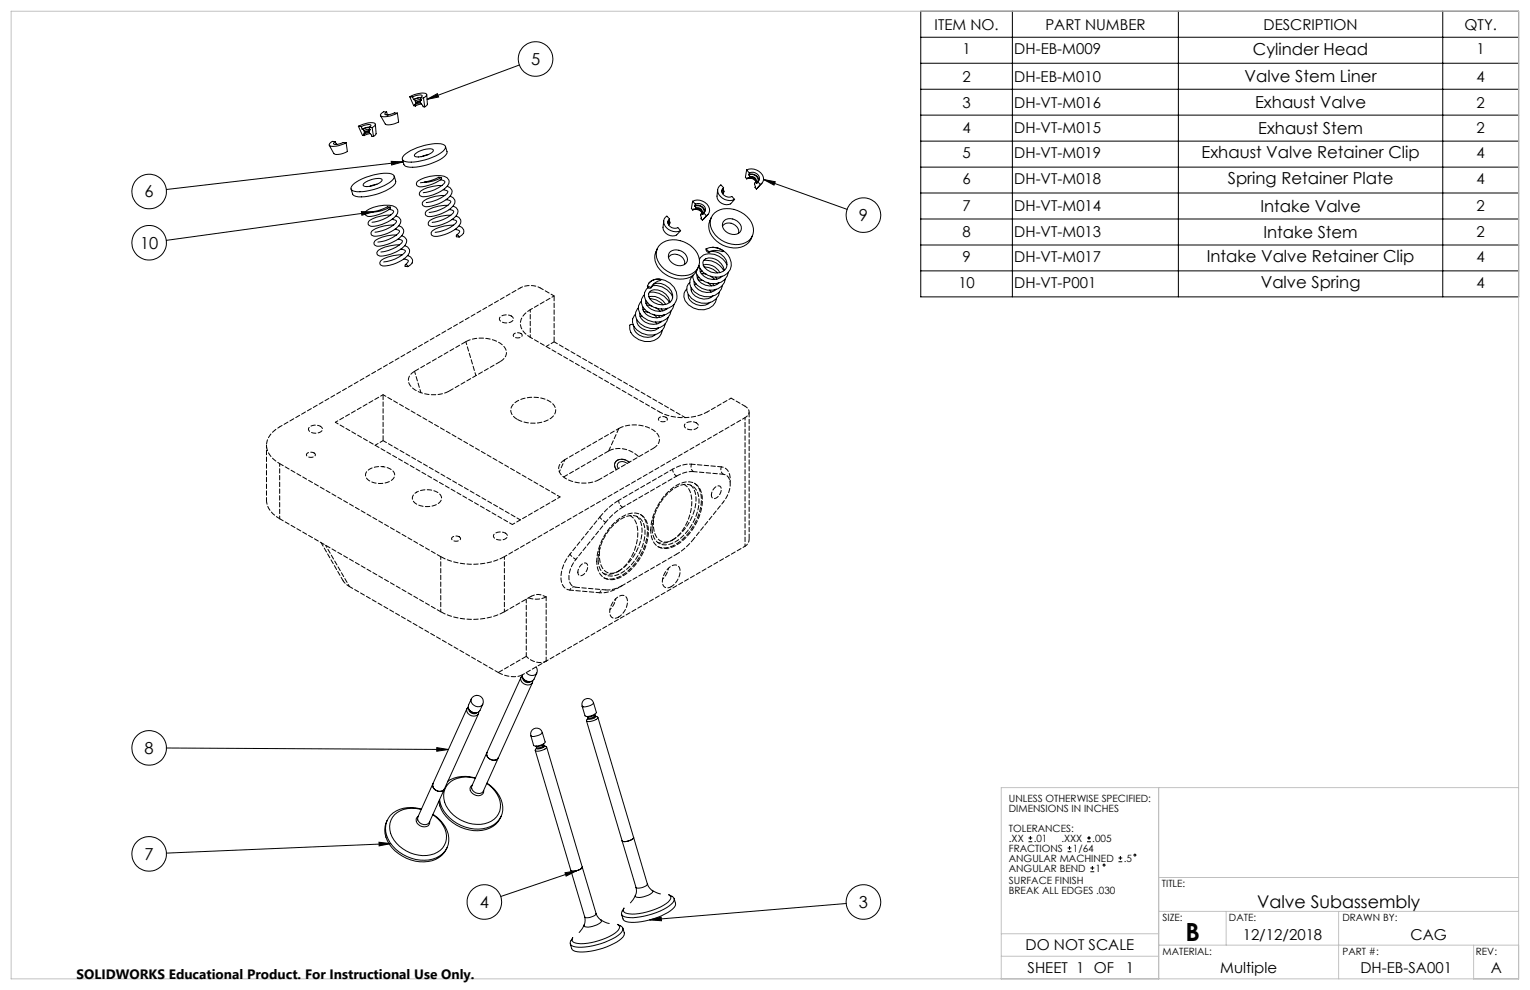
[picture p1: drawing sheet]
<svg xmlns="http://www.w3.org/2000/svg" width="432mm" height="279mm" viewBox="0 0 432 279" stroke-linecap="round" stroke-linejoin="round" font-family="sans-serif">
<g fill="none" stroke="#000" stroke-width=".28">
<path d="M146.6 18.3l-26.1 9.7M259.9 3.2h168.7v80.6h-168.7zM259.9 17.9h168.7M259.9 10.5h168.7M285.7 3.2v80.6M332.6 3.2v80.6M407.2 3.2v80.6M94.7 40l-.9-.1a1.04 1.04 0 0 0-.8 1.1 5.6 5.6 0 0 0 4.7-.7M94.7 40l-.5 .6 1.1 .1 1.5-.5 .9 .1M94.7 40l.2 .7M101.1 35.6a5.7 5.7 0 0 1 4.8-.7l-.1 .5-.8 .6M101.1 35.6l.9 .1"/>
<path d="M101.1 35.6l1.2 2.6 .5 .1M102 35.7l1-.4 1.5-.1 .2 .3-.5 .4M102 35.7l.2 .7M102.2 36.4l.1 .1M102.3 36.5l.4 .4M102.7 37.9l.1 .4M102.7 36.9l.1 .4M102.8 37.3v.2M102.8 37.5l-.1 .4M104.1 36.9l-1.3 .4M104.1 37.1l-1.3 .4M104.2 35.9l-1.9 .6"/>
<path d="M104.2 35.9l.8 .1M104.2 35.9l.2 .8h-.1M104.2 37.4l.8 1.1h.4M104.2 37.4l-1.5 .5M104.3 36.7l-.2 .1 .1 .6M104.3 35.9l-2.1 .5M104.4 36.5h-.9l-.8 .4M104.4 36.5l-.2 .2M104.4 36.6l-.1 .1M104.5 37.7l-1.7 .6M105 36l.4 2.5M105.9 35.1l.3 2.6-.8 .8"/>
<path d="M109.1 31.6a1.47 1.47 0 0 0-1.7 .9 1.01 1.01 0 0 0 1.3 .4l1.4-.2 2-.8M109.1 31.6l-.5 .7 1.1 .1 1.6-.5h.8M109.1 31.6l.2 .7M109.3 32.3l-.1 .1M109.3 32.3h.2M109.5 32.3l.1 .1M109.5 32.3l-.1 .1M112.1 31.9l.4 2.5a4.3 4.3 0 0 1-3.8 .6l-1.3-2.4M115.6 27.3a5.9 5.9 0 0 1 4.8-.8 1.05 1.05 0 0 1-.9 1.2M115.6 27.3l.9 .1M115.6 27.3l1.2 2.5 .4 .1M116.5 27.4l1-.4 1.4-.2 .3 .3-.5 .5"/>
<path d="M116.5 27.4l.2 .7M116.7 28.1h.1M116.8 28.1l.4 .4M117.1 29.5l.1 .4M117.2 28.5l.1 .4M117.3 28.9v.2M117.3 29.1l-.2 .4M118.6 28.5l-1.3 .4M118.6 28.7l-1.3 .4M118.7 27.6l-1.9 .5M118.7 27.6l.8 .1M118.7 27.6l.2 .7h-.2"/>
<path d="M118.7 29l-1.6 .5M118.7 28.3l.2-.1-.2 .1M118.7 28.3l-.1 .1 .1 .7 .7 1 .5 .1M118.8 27.5l-2.1 .6M118.9 28.2h-1l-.7 .3M118.9 29.4l-1.7 .5M119.5 27.7l.4 2.5M120.4 26.7l.2 2.7-.7 .8M120.5 28l2.9-1.6 .4 1zM259.9 25.2h168.7M259.9 32.5h168.7M259.9 39.8h168.7"/>
<path d="M94.9 40.7l-.2 .1M94.9 40.7h.1M95 40.7h.1M95 40.7l-.1 .1M97.7 40.3l.3 2.5a4.2 4.2 0 0 1-3.8 .6l-1.3-2.4M99.6 52.2a15.5 15.5 0 0 1 10.9-3.1l.4 .2a.83 .83 0 0 1 0 1.3 14.5 14.5 0 0 1-11.3 3.3 .8 .8 0 0 1-.4-1.3zM102 59.7l3.3 .1-3.2 .9zM102.6 51.9a6.1 6.1 0 0 1 5.1-1.3l.1 .1a4.7 4.7 0 0 1-4.2 2l-1.1-.3zM105.3 59.8l-58.4 8M105.3 59.8l2-.5 2-.9 .8 .1a9 9 0 0 1-4.8 1.3zM105.8 59.7l-1.6 .2M106.4 52l-2 .6"/>
<path d="M109.8 59.1l.8 .2 .5 .3-.2 .5-.7 .6M110.1 58.5v.3a10.9 10.9 0 0 1-6.3 2.3l-.5-.3a.88 .88 0 0 1 .2-1.4 10.6 10.6 0 0 1 7.4-1.3l.8 .4a1.57 1.57 0 0 1 .1 2.4 10.6 10.6 0 0 1-7.2 3l-.5-.3a.9 .9 0 0 1 .3-1.4 10.2 10.2 0 0 1 5.9-1.5M110.4 45.5l3.4 .2-3.3 .9zM111.3 49.7l.4 1.6a4.2 4.2 0 0 1-2.8 2.5 13.8 13.8 0 0 1-8.9 1.5l-.5-.5-.4-1.5M113.8 45.7l-66.8 7.8M114 43.8a15.5 15.5 0 0 1 10.9-3.1l.5 .2a.83 .83 0 0 1 0 1.4 14.5 14.5 0 0 1-11.3 3.2 .8 .8 0 0 1-.4-1.3zM117.1 43.6a5.9 5.9 0 0 1 5.1-1.4l.1 .2a4.7 4.7 0 0 1-4.2 1.9l-.9-.1-.2-.2zM119.8 51.4l1.9-.5 2.1-.9 .8 .1a9 9 0 0 1-4.8 1.3zM120.2 51.3l-1.6 .3M120.9 43.6l-2 .6M124.2 50.8l.9 .1 .5 .4-.3 .5-.6 .6M124.6 50.1v.2a8.9 8.9 0 0 1-6 2.4l-.9-.3a.88 .88 0 0 1 .3-1.4 10.6 10.6 0 0 1 7.3-1.3l.9 .5a1.57 1.57 0 0 1 .1 2.3 10.6 10.6 0 0 1-7.2 3l-.5-.3a.89 .89 0 0 1 .2-1.3 9.8 9.8 0 0 1 5.9-1.5"/>
<path d="M124.7 52.4a11.5 11.5 0 0 1-5.2 2M125.1 53.6l1.1 .2 .2 .4a9.8 9.8 0 0 1-6.1 3M125.7 41.3l.5 1.5a2.83 2.83 0 0 1-2 2.2 15.5 15.5 0 0 1-9.7 2l-.5-.6-.4-1.5M125.9 56.4l1.3 .4a5.5 5.5 0 0 1-3.9 2.7l-2.2 .5M126.2 52.6l.8 .4a1.54 1.54 0 0 1 .1 2.3 10.4 10.4 0 0 1-7.2 3l-.5-.3a.87 .87 0 0 1 .3-1.3 10.2 10.2 0 0 1 5.9-1.5M126.8 59.2l1 .2 .2 .4a9.8 9.8 0 0 1-6 3M127 55.4l.8 .4a1.54 1.54 0 0 1 .1 2.3 10.4 10.4 0 0 1-7.1 3l-.6-.3a.9 .9 0 0 1 .3-1.4 10.3 10.3 0 0 1 5.9-1.4M127.9 58.2l.8 .4a1.57 1.57 0 0 1 .1 2.3 10.6 10.6 0 0 1-7.2 3l-.6-.3a.97 .97 0 0 1 .3-1.4 10.2 10.2 0 0 1 5.9-1.5M195.5 56.8a3.4 3.4 0 0 1 4.8 2.6l-.5 1.1-.4 .4M195.5 56.8l-.4 2 .4 .5M195.5 56.8l.8 .8M195.5 59.3a2.11 2.11 0 0 1 2.6 .7"/>
<path d="M196 58.1a2.03 2.03 0 0 1 2.9 1.7M196 58.1l.2 .1M196.1 59.1a1.41 1.41 0 0 1 2 1M196.2 58.2l.1 .5M196.2 58.2a1.66 1.66 0 0 1 1.8 .2 1.66 1.66 0 0 1 .6 1.6M196.2 59h-.6l-.1 .3M196.2 59a1.36 1.36 0 0 1 1.9 1.1M196.3 57.6a1.85 1.85 0 0 1 2 .2 1.85 1.85 0 0 1 .6 1.9l-.3 .3M196.3 57.6l-.3 .5M196.3 58.7a1.14 1.14 0 0 1 1.5 .1 1.14 1.14 0 0 1 .1 1.5M196.3 58.7l-.1 .3M202.5 53.6a3.2 3.2 0 0 0 .7 3.5 2.94 2.94 0 0 0 3 .4l1.1-1.2"/>
<path d="M204 54.5l.2-.1zM204 53.5l-.3 .2M204 53.5l.2 .1M204.2 53.6l.1 .5M204.2 53.6l-.5 .6M204.2 53l-.8-.8a2.12 2.12 0 0 0 .5 3.7 3.5 3.5 0 0 0 3.4 .4M204.2 53a1.41 1.41 0 0 0-.4 1.4 1.41 1.41 0 0 0 1.1 1.1l.6 .1 1.1-.1 .7 .8M204.2 53l-.2 .5M204.3 54.1l-.3 .6M204.3 54.1l-.1 .3M210.7 48a3.4 3.4 0 0 1 4.8 2.6l-.1 .6-.8 .9M210.7 48l.8 .8"/>
<path d="M210.7 48l-.3 2.1 .3 .4M210.7 50.5a2.09 2.09 0 0 1 2.7 .7M211.3 49.3a2.04 2.04 0 0 1 2.8 1.7M211.3 49.3l.1 .1M211.4 49.4l.2 .5M211.4 49.4a1.64 1.64 0 0 1 1.8 .2 1.64 1.64 0 0 1 .6 1.7M211.5 50.2a1.28 1.28 0 0 1 1.8 1.1 1.36 1.36 0 0 0-1.9-1M211.5 50.2h-.6l-.2 .3M211.5 48.8a1.85 1.85 0 0 1 2 .2 1.85 1.85 0 0 1 .7 1.9l-.4 .4M211.5 48.8l-.2 .5M211.6 49.9a1.14 1.14 0 0 1 1.4 .2 1.14 1.14 0 0 1 .1 1.4M211.6 49.9l-.1 .3"/>
<path d="M213.5 51.6l-.4-.1-.1 .3 .1 1.1 .4 .4M213.8 51.3l-.3 .3M213.8 51.3l-.2 .5-.1-.2M213.8 51.3l.8 .8M214.6 52.1l-1.1 1.2M215.1 51.7l-1.6 1.6M215.5 50.7l23.6 8.4M215.5 50.7l3.3 .6-.4 .9zM259.9 47.2h168.7M259.9 54.5h168.7M110.2 60.7a10.4 10.4 0 0 1-5.2 2M110.6 61.9l1.3 .5a5.3 5.3 0 0 1-3.9 2.7l-2.2 .4"/>
<path d="M111.4 64.7l1.3 .5a5.5 5.5 0 0 1-3.9 2.7l-2.2 .4M111.7 60.9l.8 .4a1.51 1.51 0 0 1 .1 2.4 10 10 0 0 1-7.1 2.9l-.6-.2a.87 .87 0 0 1 .3-1.4 10.5 10.5 0 0 1 5.9-1.5M112.3 67.5l1 .3 .3 .4a9.4 9.4 0 0 1-6.1 2.9M112.6 63.7a1.6 1.6 0 0 1 1.3 1.1 1.6 1.6 0 0 1-.4 1.7 10.4 10.4 0 0 1-7.2 3l-.5-.3a.9 .9 0 0 1 .2-1.4 10.2 10.2 0 0 1 5.9-1.5M113.1 70.3l1.1 .3 .2 .4a9.8 9.8 0 0 1-6.1 2.9M113.4 66.5l.8 .4a1.54 1.54 0 0 1 .1 2.4 10.6 10.6 0 0 1-7.2 2.9l-.5-.2a.88 .88 0 0 1 .3-1.4 10.2 10.2 0 0 1 5.8-1.5M113.9 73.1l1.4 .5-.3 .5-.6 .6M114.2 69.3a1.59 1.59 0 0 1 1.3 1.1 1.59 1.59 0 0 1-.4 1.7 10.2 10.2 0 0 1-7.1 2.9l-.6-.2a.89 .89 0 0 1 .3-1.4 10.5 10.5 0 0 1 5.9-1.5M114.4 74.7l.5 .2 .2 .3h-.8zM115.1 72.1a1.59 1.59 0 0 1 1.3 1.6 1.59 1.59 0 0 1-1.3 1.5M127.6 61.9l1.1 .3 .2 .4a9.8 9.8 0 0 1-6.1 3M128.4 64.8l1.3 .4-.2 .6-.6 .6"/>
<path d="M128.7 61a1.59 1.59 0 0 1 1.3 1.1 1.59 1.59 0 0 1-.4 1.6 10.2 10.2 0 0 1-7.2 3l-.5-.3a.87 .87 0 0 1 .3-1.3 10.2 10.2 0 0 1 5.8-1.6M128.9 66.3l.5 .2 .2 .4-.8-.1zM129.5 63.7a1.59 1.59 0 0 1 1.4 1.6 1.59 1.59 0 0 1-1.3 1.6M183.2 79.9a4.2 4.2 0 0 1 5.9 0 4 4 0 0 1 .6 6.5 5.2 5.2 0 0 1-7.8-2.8v-1l.6-1 .5-.4M185.5 70.1a5 5 0 0 0 1.5 6.8 6.9 6.9 0 0 0 9.1 .4l1-1.9M186.4 68.9a7.2 7.2 0 0 1 11 4.3 4.2 4.2 0 0 1-5.1 4.6 7.2 7.2 0 0 1-7.1-6 3.6 3.6 0 0 1 1.2-2.9zM187.3 62.3a3.1 3.1 0 0 0 .7 3.6 2.75 2.75 0 0 0 3 .4l1.1-1.2M188.7 72.6a2.58 2.58 0 0 1 3-.6 2.58 2.58 0 0 1 1.4 2.7M188.8 62.3l-.3 .2M188.8 62.3l.1 .1M188.9 62.4l.2 .5M188.9 62.4l-.4 .5"/>
<path d="M188.9 63.2l-.2 .2zM189 61.8l-.8-.8a1.97 1.97 0 0 0-.1 3.2 3.5 3.5 0 0 0 4 .9M189 61.8a1.41 1.41 0 0 0-.5 1.5 1.41 1.41 0 0 0 1.2 1l1.1 .1 .5-.2 .8 .9M189 61.8l-.2 .5M189.1 62.9l-.4 .6M189.1 62.9l-.2 .3M189.2 71a3.1 3.1 0 0 1 3.2-.1 3.1 3.1 0 0 1 1.5 2.9 2.85 2.85 0 0 1-4.8-.2 1.87 1.87 0 0 1 .1-2.6zM194.7 79.8a2.35 2.35 0 0 0-.5 3.2 5.1 5.1 0 0 0 8.6 .4l.3-1.1M195.5 77.9a2.45 2.45 0 0 0-.5 3.3 5.3 5.3 0 0 0 7.9 1.4l.7-1 .3-1.1M195.5 77.6a4.7 4.7 0 0 0 5.7 4.3 3.7 3.7 0 0 0 3.5-3.2M195.9 79.4a3.2 3.2 0 0 0 3.6 3.2l1.2-.2 1.4-.8M196.4 76.7a5.2 5.2 0 0 0 8.1 2.2l.7-1 .3-1.1"/>
<path d="M196.7 77.6a2.23 2.23 0 0 0 1.2 2.3 4.1 4.1 0 0 0 5.1-.1M197.1 79l1.3 .2M197.4 73.3a3.7 3.7 0 0 1 5.6-.9 5 5 0 0 1 2.1 2.3M197.4 78.4l-.6 .1M197.6 75.7a3.2 3.2 0 0 0 3.5 3.2l1.3-.1 1.4-.8M197.9 77.2l1.4 .2M198.2 76.5l-.6 .2M198.2 60.4l-.3-.1-.2 .3 .1 1.1 .4 .4M198.5 74.8a4.1 4.1 0 0 1 4.7 2.1M198.5 73.5a5.5 5.5 0 0 1 5.8 2.9M198.5 60.1l-.3 .3M198.6 60l-.2 .5-.2-.1"/>
<path d="M198.6 60l.8 .9M198.7 75.3a5.1 5.1 0 0 1 3.8 1.7M199.3 70.2a3.7 3.7 0 0 1 4.8 .7l-.1 .1a5.9 5.9 0 0 0-3.9 .1M199.3 70.2a.65 .65 0 0 0 .1 .7 .65 .65 0 0 0 .7 .2M199.3 70.2l.8 .9M199.4 60.9l-1.2 1.2M199.7 79.8l1.1 .9M199.8 60.5l-1.6 1.6M200 71.2a4 4 0 0 1 5.1 3.9 3.1 3.1 0 0 1-4.4 1.7 2.64 2.64 0 0 1-2.1-3.3 3.7 3.7 0 0 1 5.5 1.7l.2 1.2M200.6 78l1.1 .8M200.8 61.3a4.9 4.9 0 0 0 1.4 6.8 6.8 6.8 0 0 0 9.1 .4l1-1.9M201.1 69.8a4.9 4.9 0 0 1 5 6.3 5 5 0 0 1-8.6-.4l-.3-.8"/>
<path d="M201.7 60.1a7.2 7.2 0 0 1 9.8 1.8 4.2 4.2 0 0 1 .9 4.6 4.2 4.2 0 0 1-3.9 2.5 7.4 7.4 0 0 1-8.1-6 3.7 3.7 0 0 1 1.3-2.9zM202 78.2l.3 .6M202.5 79.9l.1 .2M203.3 78.1l.1 .1M203.9 63.9a2.58 2.58 0 0 1 3-.7 2.58 2.58 0 0 1 1.5 2.7M204.4 62.2a3.1 3.1 0 0 1 4.8 2.3 2.39 2.39 0 0 1-3.9 1.2 2.21 2.21 0 0 1-.9-3.5zM259.9 61.8h168.7M259.9 69.1h168.7M259.9 76.4h168.7M178.8 91.8l-.6-.3-.4 .2a3.6 3.6 0 0 0 2.5 4.2 4.4 4.4 0 0 0 6.6-2.4v-.3M178.9 92.1a3.5 3.5 0 0 0 3.9 3.1l1.2-.2 1.1-.6M179.4 88.7a2.88 2.88 0 0 0 .4 4.5 4.9 4.9 0 0 0 7.6-.8l.3-1"/>
<path d="M179.7 90.3a3.5 3.5 0 0 0 4 3.1l1.2-.2 1-.7M180.2 86.9a2.88 2.88 0 0 0 .5 4.5 4.9 4.9 0 0 0 7.5-.8l.3-1M180.6 88.4a3.5 3.5 0 0 0 3.9 3.1l1.2-.1 1-.7M181 85.1a2.88 2.88 0 0 0 .5 4.4 4.9 4.9 0 0 0 7.6-.7l.3-1.1M181.2 89.2l-.5 .1M181.4 86.6a3.5 3.5 0 0 0 3.9 3.1l1.2-.2 1-.7M181.7 87.9l1.5 .3M181.9 83.2a2.88 2.88 0 0 0 .5 4.5 4.9 4.9 0 0 0 7.5-.8l.3-1M182 87.3l-.5 .2M182.2 84.8a3.7 3.7 0 0 0 5.2 2.9l1-.7M182.6 86.1l1.4 .3M182.7 80.8a2.65 2.65 0 0 1 3.8-1.8v.1a3.6 3.6 0 0 0-2.6 2"/>
<path d="M182.7 80.8a.64 .64 0 0 0 .5 .5 .64 .64 0 0 0 .7-.2M182.7 80.8l1.2 .3M182.8 85.5l-.5 .1M183.1 83.8a4 4 0 0 1 4.8 2.1M183.2 82.6a5.2 5.2 0 0 1 5.7 2.8M183.4 84.3a5.2 5.2 0 0 1 3.7 1.7M183.9 81a1.92 1.92 0 0 1 2.6-1 3.6 3.6 0 0 1 3 4.8 4 4 0 0 1-6.4-1.1 1.5 1.5 0 0 1 1.5-1.9 4.1 4.1 0 0 1 4.4 3.6M184 80.7a5.2 5.2 0 0 1 5.8 3.1M184.3 88.7l1.2 1M185 90.9l.3 .5M185.1 86.9l1.2 .9M185.7 92.6v.1"/>
<path d="M185.8 89l.4 .6M186.3 90.8l.1 .1M186.5 90.7v.2M186.6 87.2l.4 .5M187.1 88.9l.2 .2M187.4 88.9l-.1 .1M188 87.1l.1 .2M188.2 87.1v.1M193.9 81.6a2.48 2.48 0 0 0-.5 3.3 5.1 5.1 0 0 0 8.5 .4l.3-1.1M194.2 83.1a2.23 2.23 0 0 0 1.2 2.3 3.9 3.9 0 0 0 5-.1M195.1 81.2a2.6 2.6 0 0 0 2.3 2.9 3.5 3.5 0 0 0 3.9-.6M195.1 81.7v.4"/>
<path d="M196.5 80.2l-.5 .1M200.3 81.9l.4 .5M201.1 80l.4 .6M201.6 81.8l.2 .1M177 130.8a1.53 1.53 0 0 0-1.7-.6 1.53 1.53 0 0 0-1.1 1.5l.3 .5M177.6 130.5a2.62 2.62 0 0 0-4.1 .2 1.98 1.98 0 0 0 .5 1.9M131.8 200l-13.9 30.6a1.86 1.86 0 0 0 1.1 1.9 1.86 1.86 0 0 0 2.2-.4l13.8-30.7M132.2 199.6a1.26 1.26 0 0 0 .3 2.1 1.55 1.55 0 0 0 2.6-.8M133 197.3a1.78 1.78 0 0 1 2.3-.9 1.78 1.78 0 0 1 .9 2.4M133 197.3l-.8 1.7a1.85 1.85 0 0 0 1.1 2 1.85 1.85 0 0 0 2.2-.5l.7-1.7M133 197.3a1.85 1.85 0 0 0 1.1 2 1.85 1.85 0 0 0 2.1-.5M147 191.2l-13.8 30.6a1.84 1.84 0 0 0 1 2 1.84 1.84 0 0 0 2.2-.6l13.9-30.6"/>
<path d="M147.4 190.7a1.59 1.59 0 0 0-.2 1.8 1.59 1.59 0 0 0 1.6 .8 1.27 1.27 0 0 0 1.6-1.2M147.5 191.3a1.43 1.43 0 0 0 .9 1.2 1.43 1.43 0 0 0 1.5-.2M147.8 191.7l.5 .5 1 .2M148.5 189.8a1.86 1.86 0 0 0 3 .2M151.3 188.2a1.88 1.88 0 0 1 .2 1.8M151.5 190l-.8 1.7a1.91 1.91 0 0 1-2.1 .5 1.91 1.91 0 0 1-1.2-1.7M167.5 198.3a1.67 1.67 0 0 0-2.1-1.1 1.67 1.67 0 0 0-1.1 2.1M167.5 198.3l.8 2.7a3 3 0 0 1-3.2 1l-.8-2.7M167.5 198.3a2.99 2.99 0 0 1-3.2 1M47 211.1l79.6 .4M123.3 211l3.3 .5-3.3 .5zM132.3 200.1a1.44 1.44 0 0 0 2.3 1"/>
<path d="M132.6 200.5l.9 .7h.6M134.1 219.6a7.1 7.1 0 0 0-8.5 3 6.9 6.9 0 0 0 3.3 8.2 9.2 9.2 0 0 0 10.6 .4 5.5 5.5 0 0 0 .2-8l-.8-.8-1.5-1.3M134.2 219.6a9.3 9.3 0 0 0-7.8 .9M137.4 212.4a1.85 1.85 0 0 0 1.1 2 1.85 1.85 0 0 0 2.2-.5 1.85 1.85 0 0 1-2.2 .5 1.85 1.85 0 0 1-1.1-2zM149.8 207.6l.9 2.9h1.2l1.5-.5M151.1 211.8l10 33.9M151.4 210.9v.2M153 206.7a1.67 1.67 0 0 0-2.1-1.1 1.67 1.67 0 0 0-1.1 2M153 206.7l.8 2.7-.4 .6M153 206.7a2.99 2.99 0 0 1-3.2 .9M153.4 209.9a1.95 1.95 0 0 1-2.1 .7l.1 .3M153.4 209.9l.1 .4"/>
<path d="M153.5 210.3l.1 .1M153.5 210.3a1.87 1.87 0 0 1-2.1 .6M153.6 210.4l.6 .4a2.71 2.71 0 0 1-3.2 .9l.4-.6M153.6 210.4l.1 .2a1.99 1.99 0 0 1-2.3 .6v-.1M154.3 210.8l10 33.9M165.5 203.4l10.1 33.9M165.9 202.6v.1M165.9 202.7l-.1 .1a2.05 2.05 0 0 0 2.4-.6l-.1-.1 .6 .3a2.83 2.83 0 0 1-3.2 1zM168 202l.1 .1M168 202l-.1-.4a1.95 1.95 0 0 1-2.1 .6l.1 .4M168 202a1.87 1.87 0 0 1-2.1 .6M168.7 202.5l10.1 33.9"/>
<path d="M107 237.7l3.3 .4-3.3 .6zM109.3 231.5a7 7 0 0 0 2.2 8.6 10.8 10.8 0 0 0 12.4 1.9 5.9 5.9 0 0 0 2.3-2.8M110.3 238.1l-63.3 2.7M118 230.4a1.69 1.69 0 0 0-.4 1.8 1.69 1.69 0 0 0 1.6 1.1 1.47 1.47 0 0 0 2.1-1.5M118.9 228.5a7 7 0 0 0-8.6 3 6.5 6.5 0 0 0 2.4 7.3 9.7 9.7 0 0 0 10.7 1.7 5.4 5.4 0 0 0 1.1-8.5l-2.4-2.1M119 228.4a8.2 8.2 0 0 0-9.4 2.5 6.9 6.9 0 0 0 2.1 8.8 10.8 10.8 0 0 0 12.4 1.8 6 6 0 0 0 .9-9.1l-1.7-1.8-1.1-.8M122.2 221.2a1.86 1.86 0 0 0 1 1.9 1.86 1.86 0 0 0 2.2-.4 1.86 1.86 0 0 1-2.2 .4 1.86 1.86 0 0 1-1-1.9zM123.9 226.1a10.7 10.7 0 0 0 11 8.4 6.7 6.7 0 0 0 6.5-4.1M133.3 221.6a1.48 1.48 0 0 0-.6 1.5 1.48 1.48 0 0 0 1.1 1.2 1.57 1.57 0 0 0 1.8 .2 1.57 1.57 0 0 0 .9-1.4M137.4 221a8.3 8.3 0 0 1 4.3 8.7 7.4 7.4 0 0 1-9.1 4.1 10.5 10.5 0 0 1-8.5-8.1M175.6 237.3l3.9 13.1M178.8 236.4a2.93 2.93 0 0 1-3.2 .9"/>
<path d="M178.8 236.4a3.1 3.1 0 0 1-3.2 .9M178.8 236.4l3.9 13.1M290.3 237.6h1M290.3 236.5h1M290.8 235.9v1.1M301.3 239.3h1.1M301.8 238.8v1.1M306.8 237.6h1.1M306.8 236.5h1.1M307.3 235.9v1.1M159.5 246.3l3.2-.6-2.9 1.6zM161.1 245.7l3.9 13.1"/>
<path d="M162.7 245.7l-21.4 7.3M164.3 244.7a2.9 2.9 0 0 1-3.2 1M164.3 244.7a2.99 2.99 0 0 1-3.2 1M164.3 244.7l3.9 13.1M165 258.8l.1 1-.2 1.3M168.2 257.8l.7 1.2 .7 .6M168.2 257.8a2.99 2.99 0 0 1-3.2 1M169.6 259.6l2.3 1M169.6 259.6l.2 .4a5.1 5.1 0 0 1-4.9 1.4v-.3M176.1 256.3a.84 .84 0 0 0 .4 1.3 14.7 14.7 0 0 0 10-1.7l1.5-.9a2.09 2.09 0 0 0 1.2-2l-.5-.5a1.74 1.74 0 0 1 1.6 1.4 5.1 5.1 0 0 1-3.1 2.8 20.3 20.3 0 0 1-10.2 2.2 1.35 1.35 0 0 1-1.6-1.4zM179.3 252.7l-1.4 2.1M179.5 250.4l.1 1.1-.3 1.2"/>
<path d="M182.7 249.5l.7 1.2 .7 .6M182.7 249.5a2.84 2.84 0 0 1-3.2 .9M183.3 259.6l3.3-.8 .1 1.1zM184.1 251.3l2.3 1M184.1 251.3l.2 .3a5.1 5.1 0 0 1-4.9 1.4l-.1-.3M190.3 253.6l.3 1.3a3 3 0 0 1-2.1 2.6 19 19 0 0 1-11.8 2.6l-.8-.5-.5-1.6M238.8 255l-55.5 4.6M301.3 240.4h1.1M307.7 246h1.1M307.7 245h1.1M308.3 244.4v1.1M315.7 243.2h1"/>
<path d="M315.7 242.1h1M316.2 241.6v1.1M161.6 264.7a.84 .84 0 0 0 .4 1.3 14.6 14.6 0 0 0 10-1.7l1.5-.9a2.1 2.1 0 0 0 1.3-2.1l-.6-.4 1 .4a1.02 1.02 0 0 1 .2 1.8 18 18 0 0 1-13.5 4 1.03 1.03 0 0 1-.8-1.6zM164.9 261.1l-1.5 2.1M175.8 261.9l.4 1.4a3 3 0 0 1-2.2 2.6 19 19 0 0 1-11.7 2.6l-.8-.5-.6-1.7"/>
<circle cx="151.2" cy="16.7" r="4.9"/>
<circle cx="42.1" cy="54" r="4.9"/>
<circle cx="42.1" cy="68.5" r="4.9"/>
<circle cx="243.7" cy="60.7" r="4.9"/>
<circle cx="42.1" cy="211.1" r="4.9"/>
<circle cx="42.1" cy="241" r="4.9"/>
<circle cx="136.7" cy="254.6" r="4.9"/>
<circle cx="243.7" cy="254.6" r="4.9"/>
<circle cx="311.6" cy="244.1" r=".27"/>
<circle cx="320.3" cy="241.3" r=".27"/>
</g>
<path d="M3.1 3.2h425.5v273.1h-425.5zM327 222.3v54M428.6 222.3h-146v54M327 257.2h101.6M327 247.7h101.6M346 257.2v9.5M377.8 257.2v19.1M282.6 263.5h44.4M282.6 269.9h44.4M327 266.7h101.6M415.9 266.7v9.6" fill="none" stroke="#c0c0c0" stroke-width=".28"/>
<path d="M120.5 28l2.9-1.6 .4 1zM215.5 50.7l3.3 .6-.4 .9zM183.3 259.6l3.3-.8 .1 1.1zM159.5 246.3l3.2-.6-2.9 1.6zM107 237.7l3.3 .4-3.3 .6zM123.3 211l3.3 .5-3.3 .5zM102 59.7l3.3 .1-3.2 .9zM110.4 45.5l3.4 .2-3.3 .9z" fill="#000"/>
<path d="M149.6 95.2l36.5 21.1M108.1 111.4l-13.5 7.8M210.3 117.9a1.71 1.71 0 0 0 1.1-1.6 1.71 1.71 0 0 0-1.1-1.7M210.3 117.9l-67.9 39.2M75.2 125.7v15.5M78.9 120.5l67.9-39.3M78.9 130.8v15.6M142.4 157.1v15.6M158.1 140.2l-13.5 7.8M160.8 156.4l1.7 1.5M169.3 146l1.6 1.4M124.4 172.7v-15.6" fill="none" stroke="#000" stroke-width=".28" stroke-dasharray="1.3 .6" stroke-dashoffset=".5"/>
<path d="M171.8 127.3a7.4 7.4 0 0 1 8.5 1.6M211.4 152.2v-35.9" fill="none" stroke="#000" stroke-width=".28" stroke-dasharray="1.3 .6" stroke-dashoffset="-.2"/>
<path d="M78.9 146.4l45.5 26.3M90.6 153.2l6.2 10.7M124.4 157.1l-45.5-26.3M189.8 152.4a14.3 14.3 0 0 0 6.6-12.5 4.4 4.4 0 0 0-1.5-3M189.8 152.4a13.1 13.1 0 0 0 5-13.7 3.5 3.5 0 0 0-1.8-2M142.4 172.7l7.5-4.4M154.1 168.4v18.2M174.6 161.2a14.3 14.3 0 0 0 6.5-12.5 4.4 4.4 0 0 0-1.4-3M174.6 161.2a13.1 13.1 0 0 0 4.9-13.7 3.5 3.5 0 0 0-1.7-2" fill="none" stroke="#000" stroke-width=".28" stroke-dasharray="1.3 .6" stroke-dashoffset=".1"/>
<g fill="none" stroke="#000" stroke-width=".28" stroke-dasharray="1.3 .6" stroke-dashoffset="-.1">
<path d="M131.5 96.4l-14.5 8.4M156.4 96.5v-13M117 104.8a2.77 2.77 0 0 0-1.8 2.6 2.77 2.77 0 0 0 1.8 2.5 10.3 10.3 0 0 0 9.7 .5M126.7 110.4l14.5-8.4M141.2 102a2.77 2.77 0 0 0 1.7-2.5 2.77 2.77 0 0 0-1.7-2.6 10.3 10.3 0 0 0-9.7-.5M146 118.4a2.71 2.71 0 0 1-1.8-2.5 2.71 2.71 0 0 1 1.6-2.6 9.4 9.4 0 0 1 10.2 .6 2.69 2.69 0 0 1-1.2 4.6 10 10 0 0 1-8.8-.1M108.1 124.4v-13M159.4 129.7a2.77 2.77 0 0 0-1.7 2.6 2.77 2.77 0 0 0 1.7 2.6 10.3 10.3 0 0 0 9.7 .4M184.4 126.5a2.77 2.77 0 0 0 1.7-2.5 2.77 2.77 0 0 0-1.7-2.6 10.3 10.3 0 0 0-9.8-.5M124.4 157.1a19.8 19.8 0 0 0 18 0M168.8 157.9a3.9 3.9 0 0 0 4.6 4.6 13 13 0 0 0 8.3-9.4 7.2 7.2 0 0 0-.9-6.7 4.3 4.3 0 0 0-5.6 .1 14.7 14.7 0 0 0-6.4 11.4M169.3 146a19.7 19.7 0 0 1 5.3-4.8"/>
<path d="M184 149.1a3.9 3.9 0 0 0 4.6 4.6 13 13 0 0 0 8.3-9.4 7.2 7.2 0 0 0-.9-6.7 4.3 4.3 0 0 0-5.6 .1 14.7 14.7 0 0 0-6.4 11.4M142.4 172.7a19.8 19.8 0 0 1-18 0M140.6 189.8l7.9-4.6"/>
</g>
<g fill="none" stroke="#000" stroke-width=".28" stroke-dasharray="1.3 .6" stroke-dashoffset=".4">
<path d="M131.5 96.4l2.8 9.6M144.3 89.2a2.32 2.32 0 0 0-3.4 .8 2.37 2.37 0 0 0 4 .1l-.2-.6-.4-.3M149.6 87.4a4 4 0 0 0-2.1 5.8l1.3 1.4 .8 .6M94.6 119.2l50 28.8M108.1 111.4l50 28.8M196.5 119.3a2.32 2.32 0 0 0-3.4 .9 2.37 2.37 0 0 0 4 .1l-.2-.7-.4-.3M90.4 120.3a2.32 2.32 0 0 0-3.4 .9 2.37 2.37 0 0 0 4 .1l-.2-.7-.4-.3M169.1 135.3l15.3-8.8M174.6 120.9l-15.2 8.8M190.9 134.4a2.48 2.48 0 0 1-1.1-2M195.7 133.1a1.73 1.73 0 0 1-.5-2.1M200.8 139.7a.92 .92 0 0 0 .6 1 .92 .92 0 0 0 1.1-.4l.7-.9a1.43 1.43 0 0 0-.3-2.3 2.61 2.61 0 0 0-2.1 2.6"/>
<path d="M204.1 133.8a1.73 1.73 0 0 1-.5-2M142.6 150.5a2.32 2.32 0 0 0-3.4 .8 2.37 2.37 0 0 0 4 .1l-.2-.7-.4-.2M174.6 141.2l15.2-8.8M175.7 143.2l15.2-8.8M175.7 143.2a2.48 2.48 0 0 1-1.1-2M210.3 154.2a2.26 2.26 0 0 0 1.1-2M98.6 165.5l-1.2-.9-.6-.7M160.8 166.5a3.2 3.2 0 0 1-2.5-4 11.3 11.3 0 0 1 2.5-6.1M163.1 161.5a.92 .92 0 0 0 .6 1 .92 .92 0 0 0 1.1-.4l.7-.9a1.43 1.43 0 0 0-.3-2.3 2.61 2.61 0 0 0-2.1 2.6M175.7 165.2l15.2-8.8M154.1 186.6a4.9 4.9 0 0 1-5.6-1.4"/>
</g>
<g fill="none" stroke="#000" stroke-width=".28" stroke-dasharray="1.3 .6" stroke-dashoffset=".6">
<path d="M149.6 87.4l6.8-3.9M149.6 95.2v-7.8M152.5 81.2a6.2 6.2 0 0 0-5.7 0M199.6 116.3l6.7-3.9M78.9 120.5a5.7 5.7 0 0 0-3.5 6.5 7 7 0 0 0 3.5 3.8M91.9 153.9l6.7 11.6M160.8 156.4l8.5-10.4M170.9 147.4l-8.4 10.5M195.7 152.2l8.4-10.5M210.3 154.2v-36.3M169.3 167.3l.8-.9M175.6 165.3l-1 .6"/>
<path d="M154.1 186.6l56.2-32.4M154.1 186.6l-6.7 3.9"/>
</g>
<g fill="none" stroke="#000" stroke-width=".28" stroke-dasharray="1.3 .6" stroke-dashoffset=".3">
<path d="M147 94.1a1.52 1.52 0 0 0-2.2 .5 1.47 1.47 0 0 0 2.6 0l-.4-.5M152.5 81.2l3.9 2.3M154.1 97.8l2.3-1.3M117 104.8l1.8 6M188 117.8a1.52 1.52 0 0 0-2.2 .5 1.47 1.47 0 0 0 2.6 0l-.4-.5M199.6 116.3a14.9 14.9 0 0 1-13.5 0M206.3 112.4l4 2.2M88.6 127.8a1.52 1.52 0 0 0-2.1 .6 1.47 1.47 0 0 0 2.5 0l-.4-.6M108.1 124.4l-2.2 1.3M129.6 151.5a1.52 1.52 0 0 0-2.2 .5 1.47 1.47 0 0 0 2.6 0l-.4-.5M168.4 158.4a4.4 4.4 0 0 0 4.5 5.2 12.7 12.7 0 0 0 8.6-7.6 11.2 11.2 0 0 0 .9-8.9 4 4 0 0 0-5.7-1.8 15.7 15.7 0 0 0-8.3 13.1M170.9 147.4a17.6 17.6 0 0 1 4.8-4.2"/>
<path d="M183.6 149.6a4.4 4.4 0 0 0 4.5 5.2 12.7 12.7 0 0 0 8.6-7.6 11.2 11.2 0 0 0 1-8.9 4 4 0 0 0-5.8-1.8 15.7 15.7 0 0 0-8.3 13.1M185.6 153.1a4.8 4.8 0 0 0 4.2-.7M190.9 156.4a17.6 17.6 0 0 0 4.8-4.2M149.9 168.3a4 4 0 0 1 4.2 .1M170.3 161.9a4.8 4.8 0 0 0 4.3-.7M174.6 174.2a1.62 1.62 0 0 1-2 0 1.62 1.62 0 0 1-.5-2 4.8 4.8 0 0 1 3.7-4.2 1.97 1.97 0 0 1 1.1 2.9l-.7 1.6-1.6 1.7M189.4 165.6a4.8 4.8 0 0 0 2.2-5.6 1.96 1.96 0 0 0-3 .4 4.5 4.5 0 0 0-1.3 5 1.54 1.54 0 0 0 2.1 .2"/>
</g>
<path d="M108.1 131.7a3.2 3.2 0 0 1 3.3 2.4 3.4 3.4 0 0 1-3.5 2.3 4.5 4.5 0 0 1-4.7-2 2.65 2.65 0 0 1 2.7-2.6l2.2-.1M117.6 138.9a5.6 5.6 0 0 1 6.9 1.1 2.28 2.28 0 0 1-2.3 2.8 5.2 5.2 0 0 1-5.7-1.6 1.79 1.79 0 0 1 1.1-2.3M159.4 129.7l-1.5 3.5M177.6 130.5a3 3 0 0 0-3.4-.6M189.8 132.4a9.2 9.2 0 0 1 5.4-1.4M203.6 131.8a3.4 3.4 0 0 1 2.5 4.3M169.4 154.4a6.8 6.8 0 0 0 1.6 7 3.2 3.2 0 0 0 3.6-.2M184.6 145.6a6.8 6.8 0 0 0 1.7 7 3.2 3.2 0 0 0 3.5-.2M173.8 168.9l-.4 1.4-1.3 1.7M174.6 165.9a9.2 9.2 0 0 1-5.3 1.4M188.7 160.4l-.5 1.3-1.2 1.8" fill="none" stroke="#000" stroke-width=".28" stroke-dasharray="1.3 .6" stroke-dashoffset=".7"/>
<path d="M193.4 117.9l-37-21.4M108.1 124.4l38.7 22.3M195.2 131l8.4 .8M195.7 133.1l8.4 .7M78.9 146.4a6.4 6.4 0 0 1-3.7-5.2M185.6 154.2a6.4 6.4 0 0 0 6.9-1.9 15.1 15.1 0 0 0 5.2-13.3 4.3 4.3 0 0 0-1.7-2.6M169.3 167.3l-8.5-.8M170.4 163a6.4 6.4 0 0 0 6.9-1.9 15.1 15.1 0 0 0 5.2-13.3 4.3 4.3 0 0 0-1.8-2.6M170.9 166.5l-8.4-.8M140.6 189.8l-42-24.3M148.5 185.2v-16.1" fill="none" stroke="#000" stroke-width=".28" stroke-dasharray="1.3 .6" stroke-dashoffset=".2"/>
<path d="M204.1 133.8a2.57 2.57 0 0 1 2 3.3 8.7 8.7 0 0 1-2 4.6M162.5 157.9a6.8 6.8 0 0 0-1.5 6.9l.4 .5 1.1 .4M160.8 166.5l.5-.7 .6-.2" fill="none" stroke="#000" stroke-width=".28" stroke-dasharray="1.3 .6" stroke-dashoffset=".8"/>
<path d="M171.8 127.3l-12.8 7.3M174.2 129.9a1.69 1.69 0 0 0-.2 2.6M174.6 120.9l-2.8 6.4M195.7 133.1a8.3 8.3 0 0 0-4.8 1.3M154.1 168.4l-2 .7h-1.5l-1.5-.4M174.6 165.9v-.1M175.7 165.2a8.3 8.3 0 0 1-4.8 1.3M147.4 190.5a7.7 7.7 0 0 1-6.8-.7" fill="none" stroke="#000" stroke-width=".28" stroke-dasharray="1.3 .6"/>
<text font-size="7.1" x="334.6" y="265.5">B</text>
<text font-size="4.9" x="354.8" y="256.3">Valve Subassembly</text>
<g font-size="4.7">
<text x="353.6" y="15.4">Cylinder Head</text>
<text x="149.9" y="18.3">5</text>
<text x="351.2" y="23.2">Valve Stem Liner</text>
<text x="354.2" y="30.5">Exhaust Valve</text>
<text x="355.1" y="37.8">Exhaust Stem</text>
<text x="339.1" y="44.7">Exhaust Valve Retainer Clip</text>
<text x="346.5" y="52">Spring Retainer Plate</text>
<text x="40.8" y="55.7">6</text>
<text x="355.7" y="59.8">Intake Valve</text>
<text x="242.4" y="62.3">9</text>
<text x="39.5" y="70.1">10</text>
<text x="356.6" y="67.1">Intake Stem</text>
<text x="340.6" y="74">Intake Valve Retainer Clip</text>
<text x="355.8" y="81.4">Valve Spring</text>
<text x="40.8" y="212.7">8</text>
<text x="40.8" y="242.6">7</text>
<text x="135.4" y="256.2">4</text>
<text x="242.4" y="256.2">3</text>
</g>
<g font-size="4.2">
<text x="263.8" y="8.4">ITEM NO.</text>
<text x="295" y="8.4">PART NUMBER</text>
<text x="356.6" y="8.4">DESCRIPTION</text>
<text x="413.3" y="8.4">QTY.</text>
<text x="271.6" y="15.3">1</text>
<text x="286.3" y="15.3">DH-EB-M009</text>
<text x="416.7" y="15.3">1</text>
<text x="271.6" y="23">2</text>
<text x="286.3" y="23">DH-EB-M010</text>
<text x="416.7" y="23">4</text>
<text x="271.6" y="30.3">3</text>
<text x="286.3" y="30.3">DH-VT-M016</text>
<text x="416.7" y="30.3">2</text>
<text x="271.6" y="37.7">4</text>
<text x="286.3" y="37.7">DH-VT-M015</text>
<text x="416.7" y="37.7">2</text>
<text x="271.6" y="44.6">5</text>
<text x="286.3" y="44.6">DH-VT-M019</text>
<text x="416.7" y="44.6">4</text>
<text x="271.6" y="51.9">6</text>
<text x="286.3" y="51.9">DH-VT-M018</text>
<text x="416.7" y="51.9">4</text>
<text x="271.6" y="59.7">7</text>
<text x="286.3" y="59.7">DH-VT-M014</text>
<text x="416.7" y="59.7">2</text>
<text x="271.6" y="67">8</text>
<text x="286.3" y="67">DH-VT-M013</text>
<text x="416.7" y="67">2</text>
<text x="271.6" y="73.9">9</text>
<text x="286.3" y="73.9">DH-VT-M017</text>
<text x="416.7" y="73.9">4</text>
<text x="270.5" y="81.2">10</text>
<text x="286.3" y="81.2">DH-VT-P001</text>
<text x="416.7" y="81.2">4</text>
<text x="289.4" y="268.2">DO NOT SCALE</text>
<text x="350.7" y="265.2">12/12/2018</text>
<text x="398.1" y="265.2">CAG</text>
<text x="290" y="274.6">SHEET 1 OF</text>
<text x="317.7" y="274.6">1</text>
<text x="344.4" y="274.7">Multiple</text>
<text x="384" y="274.7">DH-EB-SA001</text>
<text x="420.7" y="274.7">A</text>
</g>
<text font-size="3.8" x="21.6" y="276.3">SOLIDWORKS Educational Product. For Instructional Use Only.</text>
<g font-size="2.8">
<text x="284.7" y="226.2">UNLESS OTHERWISE SPECIFIED:</text>
<text x="284.7" y="229.1">DIMENSIONS IN INCHES</text>
<text x="284.7" y="234.7">TOLERANCES:</text>
<text x="284.7" y="237.5">.XX</text>
<text x="291.7" y="237.5">.01</text>
<text x="299.5" y="237.5">.XXX</text>
<text x="308.3" y="237.5">.005</text>
<text x="284.7" y="240.4">FRACTIONS</text>
<text x="284.7" y="243.2">ANGULAR MACHINED</text>
<text x="302.8" y="240.4">1/64</text>
<text x="317.1" y="243.2">.5</text>
<text x="284.7" y="246">ANGULAR BEND</text>
<text x="284.7" y="249.5">SURFACE FINISH</text>
<text x="309.2" y="246">1</text>
<text x="327.9" y="250.4">TITLE:</text>
<text x="284.7" y="252.3">BREAK ALL EDGES .030</text>
<text x="328.1" y="259.9">SIZE:</text>
<text x="346.8" y="259.9">DATE:</text>
<text x="378.9" y="259.9">DRAWN BY:</text>
<text x="328.1" y="269.5">MATERIAL:</text>
<text x="378.9" y="269.5">PART #:</text>
<text x="416.5" y="269.5">REV:</text>
</g>
</svg>
